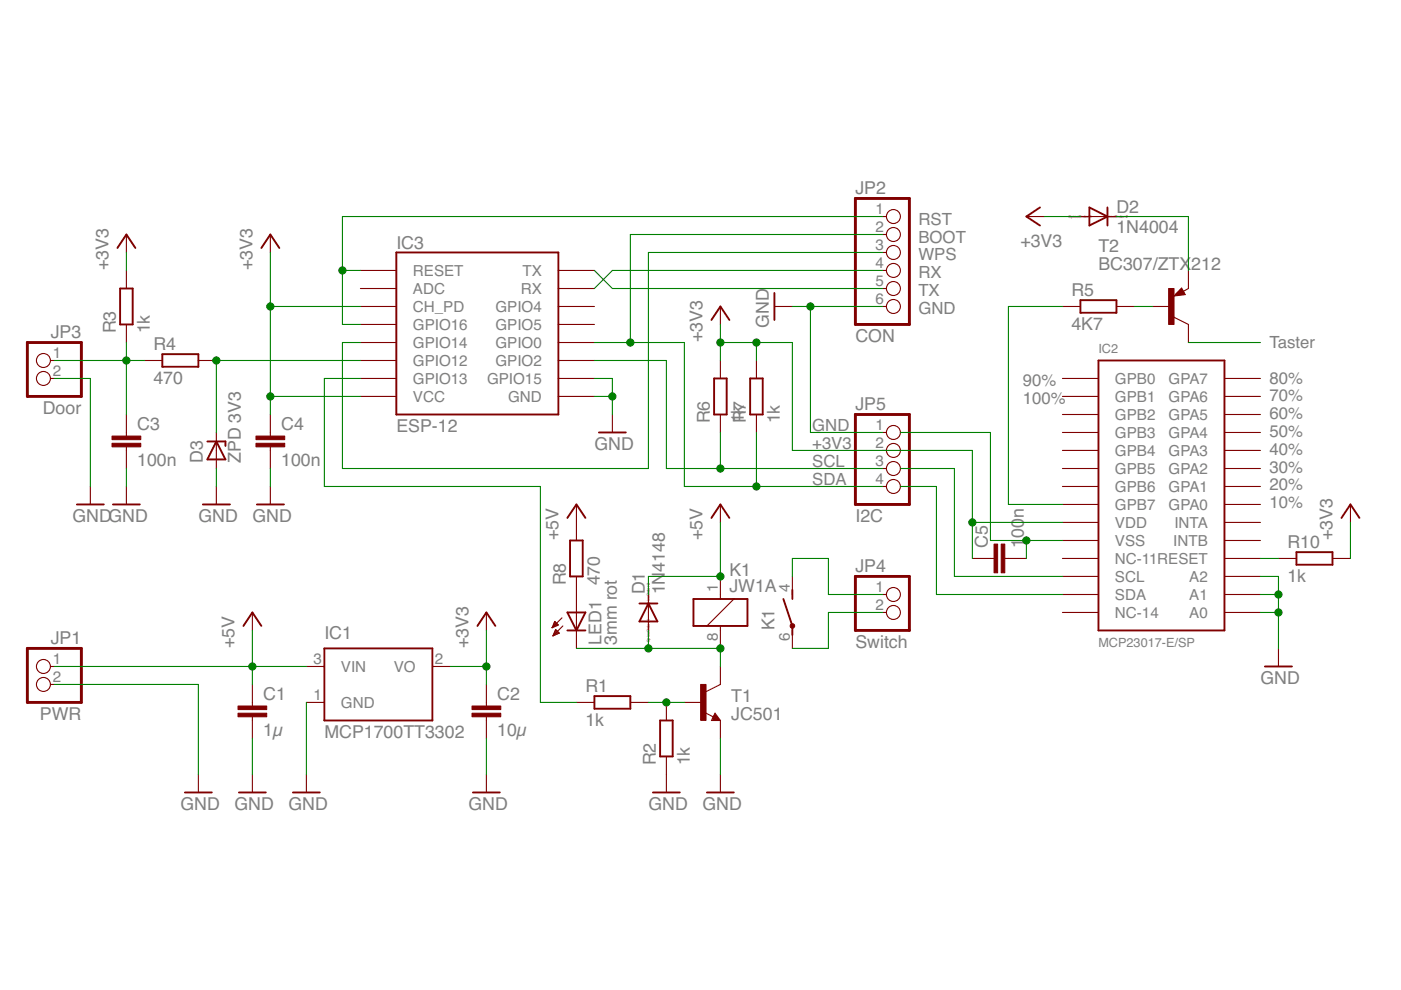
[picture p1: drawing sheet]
<svg xmlns="http://www.w3.org/2000/svg" width="297mm" height="210mm" viewBox="0 0 297 210" stroke-linecap="round" stroke-linejoin="round" font-family="sans-serif">
<path d="M181.4 42.1h11.4v26.7h-11.4zM5.8 72.6h11.5v11.5h-11.5zM181.4 87.9h11.4v19.1h-11.4zM5.8 137.5h11.5v11.4h-11.5zM181.4 122.2h11.4v11.5h-11.4z" fill="none" stroke="#800000" stroke-width=".61"/>
<g fill="none" stroke="#800000" stroke-width=".23">
<path d="M26.8 49.7v3.8M26.8 57.3v3.9M57.3 49.7v3.8M76.4 57.3h7.6M118.4 57.3h7.6M187.1 45.9h.8M187.1 49.7h.8M187.1 53.5h.8M187.1 57.3h.8M217.6 45.9h3.8M229.1 45.9h7.6M252 57.3v3.9l-1.1 .6"/>
<path d="M10.7 76.4h.8M26.8 68.8v3.8M30.6 76.4h3.8M42.1 76.4h3.8M76.4 61.2h7.6M76.4 65h7.6M76.4 68.8h7.6M76.4 72.6h7.6M76.4 76.4h7.6M118.4 61.2h7.6M118.4 65h7.6M118.4 68.8h7.6"/>
<path d="M118.4 72.6h7.6M118.4 76.4h7.6M152.7 65v3.8M152.7 76.4v3.8M160.4 76.4v3.8M164.2 65h3.8M187.1 61.2h.8M187.1 65h.8M225.3 65h3.8M236.7 65h3.8M244.3 65h3.9M248.9 67.3l3.1 1.5v3.8"/>
<path d="M250.5 61.1l.8 1.4-2.4 .3zM10.7 80.2h.8M26.8 87.9v4.6M26.8 94.7v4.6M45.9 91.7v7.6M57.3 87.9v4.6M57.3 94.7v4.6M76.4 80.2h7.6M76.4 84.1h7.6M118.4 80.2h7.6M118.4 84.1h7.6M129.8 87.9v3.8"/>
<path d="M152.7 87.9v3.8M160.4 87.9v3.8M187.1 91.7h.8M187.1 95.5h.8M187.1 99.3h.8M225.3 80.2h7.6M225.3 84.1h7.6M225.3 87.9h7.6M225.3 91.7h7.6M225.3 95.5h7.6M225.3 99.3h7.6M259.6 80.2h7.6"/>
<path d="M259.6 84.1h7.6M259.6 87.9h7.6M259.6 91.7h7.6M259.6 95.5h7.6M259.6 99.3h7.6M19.2 103.1v3.9M26.8 103.1v3.9M45.9 103.1v3.9M57.3 103.1v3.9M122.2 107v7.6M152.7 107v3.8M187.1 103.1h.8"/>
<path d="M206.2 118.4h4.6M213 118.4h4.6M225.3 103.1h7.6M225.3 107h7.6M225.3 110.8h7.6M225.3 114.6h7.6M225.3 118.4h7.6M259.6 103.1h7.6M259.6 107h7.6M259.6 110.8h7.6M259.6 114.6h7.6M259.6 118.4h7.6"/>
<path d="M271.1 118.4h3.8M282.5 118.4h3.8M286.3 107v3.8M53.5 129.9v3.8M103.1 129.9v3.8M117.1 133h.1M117.2 132.8h.5M117.2 132.7h.9M117.2 134.8h.1M117.3 132.4h1M117.3 134.6h.4M117.4 132.2h.7"/>
<path d="M117.4 134.4h.8M117.5 132.1h.4M117.5 134.2h1.1M117.6 131.8h.1M117.6 134h.8M117.6 131.8l.8 .7-1.3 .6zM117.7 133.8h.5M117.8 133.6h.2M117.8 133.5l.8 .7-1.4 .6zM119.1 131l-2 2.1M119.3 132.7l-2.1 2.1M122.2 122.2v15.3"/>
<path d="M137.5 126v7.7M152.7 122.2v4.8M152.7 132.7v4.8M155.6 127l-5.7 5.7M168 122.2v3.8M168 133.7v3.8M187.1 126h.8M187.1 129.9h.8M225.3 126h7.6M225.3 129.9h7.6M225.3 122.2h7.6M259.6 126h7.6"/>
<path d="M259.6 129.9h7.6M259.6 122.2h7.6M271.1 137.5v3.8M10.7 141.3h.8M10.7 145.1h.8M53.5 145.1v4.6M53.5 152v4.6M65 141.3h3.8M65 148.9h3.8M91.7 141.3h3.8M103.1 145.1v4.6M103.1 152v4.6"/>
<path d="M122.2 148.9h3.8M133.6 148.9h3.9M141.3 148.9v3.9M145.1 148.9h3.8M149.4 151.1l1.8 .9M151.6 151.2l1.1 1.6h-1.9zM152.7 141.3v3.8l-3 1.5M152.7 152.8v3.8M42.1 164.2v3.8M53.5 164.2v3.8M65 164.2v3.8M103.1 164.2v3.8"/>
<path d="M141.3 160.4v7.6M152.7 164.2v3.8"/>
<circle cx="189.4" cy="49.7" r="1.48"/>
<circle cx="189.4" cy="45.9" r="1.48"/>
<circle cx="189.4" cy="53.5" r="1.48"/>
<circle cx="189.4" cy="57.3" r="1.48"/>
<circle cx="9.2" cy="76.4" r="1.48"/>
<circle cx="189.4" cy="61.2" r="1.48"/>
<circle cx="189.4" cy="65" r="1.48"/>
<circle cx="9.2" cy="80.2" r="1.48"/>
<circle cx="189.4" cy="99.3" r="1.48"/>
<circle cx="189.4" cy="91.7" r="1.48"/>
<circle cx="189.4" cy="95.5" r="1.48"/>
<circle cx="189.4" cy="103.1" r="1.48"/>
<circle cx="189.4" cy="126" r="1.48"/>
<circle cx="189.4" cy="129.9" r="1.48"/>
<circle cx="9.2" cy="145.1" r="1.48"/>
<circle cx="9.2" cy="141.3" r="1.48"/>
</g>
<g fill="none" stroke="#800000" stroke-width=".4">
<path d="M24.9 52.6l1.9-2.9 1.9 2.9M55.4 52.6l1.9-2.9 1.9 2.9M84 53.5h34.4v34.4h-34.4zM220.5 44l-2.9 1.9 2.9 1.9M231 44l3.8 1.9-3.8 1.9zM234.8 44v3.8M25.5 61.2h2.6v7.6h-2.6zM34.4 75.1h7.7v2.7h-7.7zM150.8 67.8l1.9-2.8 1.9 2.8M164.2 62.1v5.7M229.1 63.6h7.6v2.7h-7.6zM232.9 76.4h26.7v57.3h-26.7z"/>
<path d="M250.4 62.1h-.5l.5-.4 .4 .6-1.5 .2 1.1-1.1 .6 .9M44 93.6h3.8v1M45.9 93.6l1.9 3.8h-3.8zM127 91.7h5.7M151.4 80.2h2.7v7.7h-2.7zM159 80.2h2.7v7.7h-2.7zM16.3 107h5.7M23.9 107h5.8M43 107h5.7M54.5 107h5.7M120.3 109.8l1.9-2.8 1.9 2.8M120.9 114.6h2.6v7.6h-2.6z"/>
<path d="M150.8 109.8l1.9-2.8 1.9 2.8M274.9 117.1h7.6v2.6h-7.6zM284.4 109.8l1.9-2.8 1.9 2.8M51.6 132.7l1.9-2.8 1.9 2.8M68.8 137.5h22.9v15.3h-22.9zM101.2 132.7l1.9-2.8 1.9 2.8M120.3 133.7h3.8M120.3 129.9h3.8l-1.9 3.8zM135.6 128h3.8M137.5 128l1.9 3.8h-3.8zM147 127h11.5v5.7h-11.5zM166.1 127l1.9 5.7v1.9"/>
<path d="M168 125.1v1.9M126 147.6h7.6v2.7h-7.6zM140 152.8h2.6v7.6h-2.6zM151.6 152l.2 .4h-.6l.4-.8 .8 .9h-1.2M268.2 141.3h5.7M39.2 168h5.7M50.7 168h5.7M62.1 168h5.7M100.3 168h5.7M138.4 168h5.7M149.9 168h5.7"/>
</g>
<g fill="#800000" stroke="#800000" stroke-width=".21">
<path d="M50.5 151.2h6.1v.8h-6.1z"/>
<path d="M50.5 149.7h6.1v.8h-6.1z"/>
<path d="M100.1 151.2h6.1v.8h-6.1z"/>
<path d="M100.1 149.7h6.1v.8h-6.1z"/>
<path d="M54.3 94h6.1v.7h-6.1z"/>
<path d="M54.3 92.5h6.1v.7h-6.1z"/>
<path d="M148.5 145.1h1.2v7.6h-1.2z"/>
<path d="M23.7 94h6.1v.7h-6.1z"/>
<path d="M23.7 92.5h6.1v.7h-6.1z"/>
<path d="M247.8 61.2h1.1v7.6h-1.1z"/>
<path d="M212.3 115.4h.7v6.1h-.7z"/>
<path d="M210.8 115.4h.7v6.1h-.7z"/>
</g>
<circle cx="168" cy="132.7" r=".49" fill="#800000" stroke="#800000" stroke-width=".21"/>
<g fill="none" stroke="#008000" stroke-width=".23">
<path d="M26.8 53.5v3.8M57.3 53.5v34.4M72.6 57.3h3.8M126 57.3l3.8 3.9h57.3M187.1 45.9h-114.5v22.9h3.8M187.1 53.5h-49.6v45.8h-64.9v-26.7h3.8M187.1 49.7h-53.5v22.9M187.1 57.3h-57.3l-3.8 3.9M221.4 45.9h7.7M236.7 45.9h15.3v11.4M11.5 76.4h19.1M26.8 72.6v15.3"/>
<path d="M57.3 65h19.1M76.4 76.4h-30.5v15.3M126 72.6h19.1v30.5h42M126 76.4h15.3v22.9h45.8M152.7 68.8v7.6M152.7 72.6h15.3v22.9h38.2v22.9M160.4 72.6v3.8M168 65h19.1M171.8 65v26.7h15.3M225.3 65h-11.5v42h11.5M240.5 65h3.8M252 72.6h15.2"/>
<path d="M11.5 80.2h7.7v22.9M26.8 99.3v3.8M45.9 99.3v3.8M57.3 84.1h19.1M57.3 99.3v3.8M76.4 80.2h-7.6v22.9h45.8v45.8h7.6M126 84.1h3.8M126 80.2h3.8v7.7M152.7 91.7v7.6M160.4 91.7v11.4M190.9 99.3h11.5v22.9h22.9M190.9 91.7h19.1v22.9h15.3"/>
<path d="M152.7 110.8v11.4h-15.2v3.8M190.9 103.1h7.6v22.9h26.8M206.2 110.8h19.1M217.6 114.6v3.8M267.2 118.4h3.9M286.3 110.8v7.6M53.5 133.7v11.4M103.1 133.7v11.4M122.2 137.5h30.5v3.8M137.5 133.7v3.8M168 122.2v-3.8h7.6v7.6h11.5M187.1 129.9h-11.5v7.6h-7.6"/>
<path d="M267.2 122.2h3.9v15.3M267.2 126h3.9M267.2 129.9h3.9M11.5 145.1h30.6v19.1M11.5 141.3h53.5M53.5 156.6v7.6M65 148.9v15.3M95.5 141.3h7.6M103.1 156.6v7.6M137.5 148.9h7.6M152.7 156.6v7.6"/>
</g>
<g fill="#008000" stroke="#008000" stroke-width=".21">
<circle cx="129.8" cy="84.1" r=".76"/>
<circle cx="271.1" cy="126" r=".76"/>
<circle cx="271.1" cy="129.9" r=".76"/>
<circle cx="217.6" cy="114.6" r=".76"/>
<circle cx="171.8" cy="65" r=".76"/>
<circle cx="103.1" cy="141.3" r=".76"/>
<circle cx="57.3" cy="65" r=".76"/>
<circle cx="57.3" cy="84.1" r=".76"/>
<circle cx="206.2" cy="110.8" r=".76"/>
<circle cx="160.4" cy="72.6" r=".76"/>
<circle cx="152.7" cy="72.6" r=".76"/>
<circle cx="133.6" cy="72.6" r=".76"/>
<circle cx="160.4" cy="103.1" r=".76"/>
<circle cx="72.6" cy="57.3" r=".76"/>
<circle cx="26.8" cy="76.4" r=".76"/>
<circle cx="53.5" cy="141.3" r=".76"/>
<circle cx="152.7" cy="122.2" r=".76"/>
<circle cx="141.3" cy="148.9" r=".76"/>
<circle cx="152.7" cy="137.5" r=".76"/>
<circle cx="137.5" cy="137.5" r=".76"/>
<circle cx="152.7" cy="99.3" r=".76"/>
<circle cx="45.9" cy="76.4" r=".76"/>
</g>
<g font-size="3.8" fill="#808080">
<text x="181.4" y="41.1">JP2</text>
<text x="236.7" y="45.2">D2</text>
<text x="84" y="52.8">IC3</text>
<text x="216.3" y="52.4">+3V3</text>
<text x="232.9" y="53.5">T2</text>
<text x="236.7" y="49.4">1N4004</text>
<text x="23" y="57.3" transform="rotate(-90 23 57.3)">+3V3</text>
<text x="53.5" y="57.3" transform="rotate(-90 53.5 57.3)">+3V3</text>
<text x="232.9" y="57.3">BC307/ZTX</text>
<text x="252.6" y="57.3">212</text>
<text x="227.2" y="62.7">R5</text>
<text x="10.8" y="71.7">JP3</text>
<text x="24.5" y="70.7" transform="rotate(-90 24.5 70.7)">R3</text>
<text x="31.8" y="70.7" transform="rotate(-90 31.8 70.7)">1k</text>
<text x="163" y="69.5" transform="rotate(-90 163 69.5)">GND</text>
<text x="227.2" y="69.9">4K7</text>
<text x="32.5" y="74.2">R4</text>
<text x="148.9" y="72.6" transform="rotate(-90 148.9 72.6)">+3V3</text>
<text x="181.4" y="72.6">CON</text>
<text x="32.5" y="81.4">470</text>
<text x="9.1" y="87.9">Door</text>
<text x="150.5" y="89.8" transform="rotate(-90 150.5 89.8)">R6</text>
<text x="157.7" y="89.8" transform="rotate(-90 157.7 89.8)">1k</text>
<text x="158.1" y="89.8" transform="rotate(-90 158.1 89.8)">R7</text>
<text x="165.3" y="89.8" transform="rotate(-90 165.3 89.8)">1k</text>
<text x="181.4" y="86.9">JP5</text>
<text x="29.1" y="91.1">C3</text>
<text x="59.6" y="91.1">C4</text>
<text x="84" y="91.7">ESP-12</text>
<text x="126" y="95.5">GND</text>
<text x="29.1" y="98.8">100n</text>
<text x="43" y="98.2" transform="rotate(-90 43 98.2)">D3</text>
<text x="51" y="98.2" transform="rotate(-90 51 98.2)">ZPD 3V3</text>
<text x="59.6" y="98.8">100n</text>
<text x="15.3" y="110.8">GNDGND</text>
<text x="42.1" y="110.8">GND</text>
<text x="53.5" y="110.8">GND</text>
<text x="181.4" y="110.8">I2C</text>
<text x="217" y="109.8" transform="rotate(-90 217 109.8)">n</text>
<text x="118.4" y="114.6" transform="rotate(-90 118.4 114.6)">+5V</text>
<text x="148.9" y="114.6" transform="rotate(-90 148.9 114.6)">+5V</text>
<text x="209.4" y="116.1" transform="rotate(-90 209.4 116.1)">C5</text>
<text x="217" y="116.1" transform="rotate(-90 217 116.1)">1</text>
<text x="217" y="114" transform="rotate(-90 217 114)">00</text>
<text x="273" y="116.2">R10</text>
<text x="282.5" y="114.6" transform="rotate(-90 282.5 114.6)">+3V3</text>
<text x="120" y="124.1" transform="rotate(-90 120 124.1)">R8</text>
<text x="127.2" y="124.1" transform="rotate(-90 127.2 124.1)">470</text>
<text x="140.9" y="121.2" transform="rotate(-90 140.9 121.2)">4148</text>
<text x="154.6" y="125.5">JW1A</text>
<text x="154.6" y="122.2">K1</text>
<text x="181.4" y="121.3">JP4</text>
<text x="273" y="123.4">1k</text>
<text x="136.7" y="126" transform="rotate(-90 136.7 126)">D1</text>
<text x="140.9" y="126" transform="rotate(-90 140.9 126)">1N</text>
<text x="10.8" y="136.5">JP1</text>
<text x="49.7" y="137.5" transform="rotate(-90 49.7 137.5)">+5V</text>
<text x="68.8" y="135.6">IC1</text>
<text x="99.3" y="137.5" transform="rotate(-90 99.3 137.5)">+3V3</text>
<text x="127.6" y="136.7" transform="rotate(-90 127.6 136.7)">LED1</text>
<text x="130.8" y="136.7" transform="rotate(-90 130.8 136.7)">3mm rot</text>
<text x="164.2" y="133.7" transform="rotate(-90 164.2 133.7)">K1</text>
<text x="181.4" y="137.5">Switch</text>
<text x="55.8" y="148.4">C1</text>
<text x="105.4" y="148.4">C2</text>
<text x="124.1" y="146.7">R1</text>
<text x="155" y="148.9">T1</text>
<text x="267.2" y="145.1">GND</text>
<text x="8.5" y="152.7">PWR</text>
<text x="55.8" y="156">1µ</text>
<text x="105.4" y="156">10µ</text>
<text x="124.1" y="153.9">1k</text>
<text x="155" y="152.7">JC501</text>
<text x="68.8" y="156.6">MCP1700TT3302</text>
<text x="139" y="162.3" transform="rotate(-90 139 162.3)">R2</text>
<text x="146.3" y="162.3" transform="rotate(-90 146.3 162.3)">1k</text>
<text x="38.2" y="171.8">GND</text>
<text x="49.7" y="171.8">GND</text>
<text x="61.1" y="171.8">GND</text>
<text x="99.3" y="171.8">GND</text>
<text x="137.5" y="171.8">GND</text>
<text x="148.9" y="171.8">GND</text>
</g>
<g font-size="3.6" fill="#808080">
<text x="194.7" y="47.7">RST</text>
<text x="194.7" y="51.4">BOOT</text>
<text x="194.7" y="55.2">WPS</text>
<text x="194.7" y="59">RX</text>
<text x="194.7" y="62.7">TX</text>
<text x="194.7" y="66.5">GND</text>
<text x="269.1" y="73.8">Taster</text>
<text x="216.9" y="81.8">90%</text>
<text x="269.1" y="81.3">80%</text>
<text x="216.9" y="85.6">100%</text>
<text x="269.1" y="85.1">70%</text>
<text x="269.1" y="88.9">60%</text>
<text x="172.2" y="91.3">GND</text>
<text x="172.2" y="95.1">+3V3</text>
<text x="269.1" y="92.7">50%</text>
<text x="172.2" y="98.9">SCL</text>
<text x="269.1" y="96.4">40%</text>
<text x="269.1" y="100.2">30%</text>
<text x="172.2" y="102.8">SDA</text>
<text x="269.1" y="104">20%</text>
<text x="269.1" y="107.7">10%</text>
</g>
<g font-size="3.2" fill="#808080">
<text x="185.6" y="45.4">1</text>
<text x="185.6" y="49.2">2</text>
<text x="185.6" y="53">3</text>
<text x="87.6" y="58.5">RESET</text>
<text x="110.8" y="58.5">TX</text>
<text x="185.6" y="56.8">4</text>
<text x="87.6" y="62.3">ADC</text>
<text x="110.4" y="62.3">RX</text>
<text x="185.6" y="60.6">5</text>
<text x="185.6" y="64.4">6</text>
<text x="87.6" y="66.1">CH_PD</text>
<text x="87.6" y="69.9">GPIO16</text>
<text x="105" y="69.9">GPIO5</text>
<text x="105" y="66.1">GPIO4</text>
<text x="11.2" y="75.9">1</text>
<text x="87.6" y="73.8">GPIO14</text>
<text x="87.6" y="77.6">GPIO12</text>
<text x="105" y="77.6">GPIO2</text>
<text x="105" y="73.8">GPIO0</text>
<text x="11.2" y="79.7">2</text>
<text x="87.6" y="81.4">GPIO13</text>
<text x="103.3" y="81.4">GPIO15</text>
<text x="236.4" y="81.4">GPB0</text>
<text x="247.8" y="81.4">GPA7</text>
<text x="87.6" y="85.2">VCC</text>
<text x="107.7" y="85.2">GND</text>
<text x="236.4" y="85.2">GPB1</text>
<text x="236.4" y="89">GPB2</text>
<text x="247.8" y="89">GPA5</text>
<text x="247.8" y="85.2">GPA6</text>
<text x="185.6" y="91.2">1</text>
<text x="185.6" y="95">2</text>
<text x="236.4" y="92.8">GPB3</text>
<text x="247.8" y="92.8">GPA4</text>
<text x="185.6" y="98.8">3</text>
<text x="236.4" y="96.7">GPB4</text>
<text x="236.4" y="100.5">GPB5</text>
<text x="247.8" y="100.5">GPA2</text>
<text x="247.8" y="96.7">GPA3</text>
<text x="185.6" y="102.6">4</text>
<text x="236.4" y="104.3">GPB6</text>
<text x="247.8" y="104.3">GPA1</text>
<text x="236.4" y="108.1">GPB7</text>
<text x="236.4" y="111.9">VDD</text>
<text x="247.8" y="108.1">GPA0</text>
<text x="249" y="111.9">INTA</text>
<text x="236.4" y="115.7">VSS</text>
<text x="236.4" y="119.6">NC-11RESET</text>
<text x="248.8" y="115.7">INTB</text>
<text x="152.2" y="125.5" transform="rotate(-90 152.2 125.5)">1</text>
<text x="167.5" y="125.5" transform="rotate(-90 167.5 125.5)">4</text>
<text x="185.6" y="125.5">1</text>
<text x="236.4" y="123.4">SCL</text>
<text x="252.2" y="123.4">A2</text>
<text x="185.6" y="129.3">2</text>
<text x="236.4" y="127.2">SDA</text>
<text x="236.4" y="131">NC-14</text>
<text x="252.2" y="131">A0</text>
<text x="252.2" y="127.2">A1</text>
<text x="152.2" y="136" transform="rotate(-90 152.2 136)">8</text>
<text x="167.5" y="136" transform="rotate(-90 167.5 136)">6</text>
<text x="11.2" y="140.8">1</text>
<text x="66.4" y="140.8">3</text>
<text x="72.3" y="142.4">VIN</text>
<text x="83.5" y="142.4">VO</text>
<text x="92.2" y="140.8">2</text>
<text x="11.2" y="144.6">2</text>
<text x="66.4" y="148.4">1</text>
<text x="72.3" y="150.1">GND</text>
</g>
<g font-size="2.7" fill="#808080">
<text x="232.9" y="74.9">IC2</text>
<text x="232.9" y="137.1">MCP23017-E/SP</text>
</g>
<g font-size=".8" fill="#800080">
<text x="226.6" y="46.2">SpiceOrder</text>
<text x="231.1" y="46.2">1</text>
<text x="234.2" y="46.2">SpiceOrder 2</text>
<text x="137.8" y="131.7" transform="rotate(-90 137.8 131.7)">1</text>
<text x="137.8" y="128.5" transform="rotate(-90 137.8 128.5)">SpiceOrder 2</text>
<text x="137.8" y="136.2" transform="rotate(-90 137.8 136.2)">SpiceOrder</text>
</g>
</svg>
